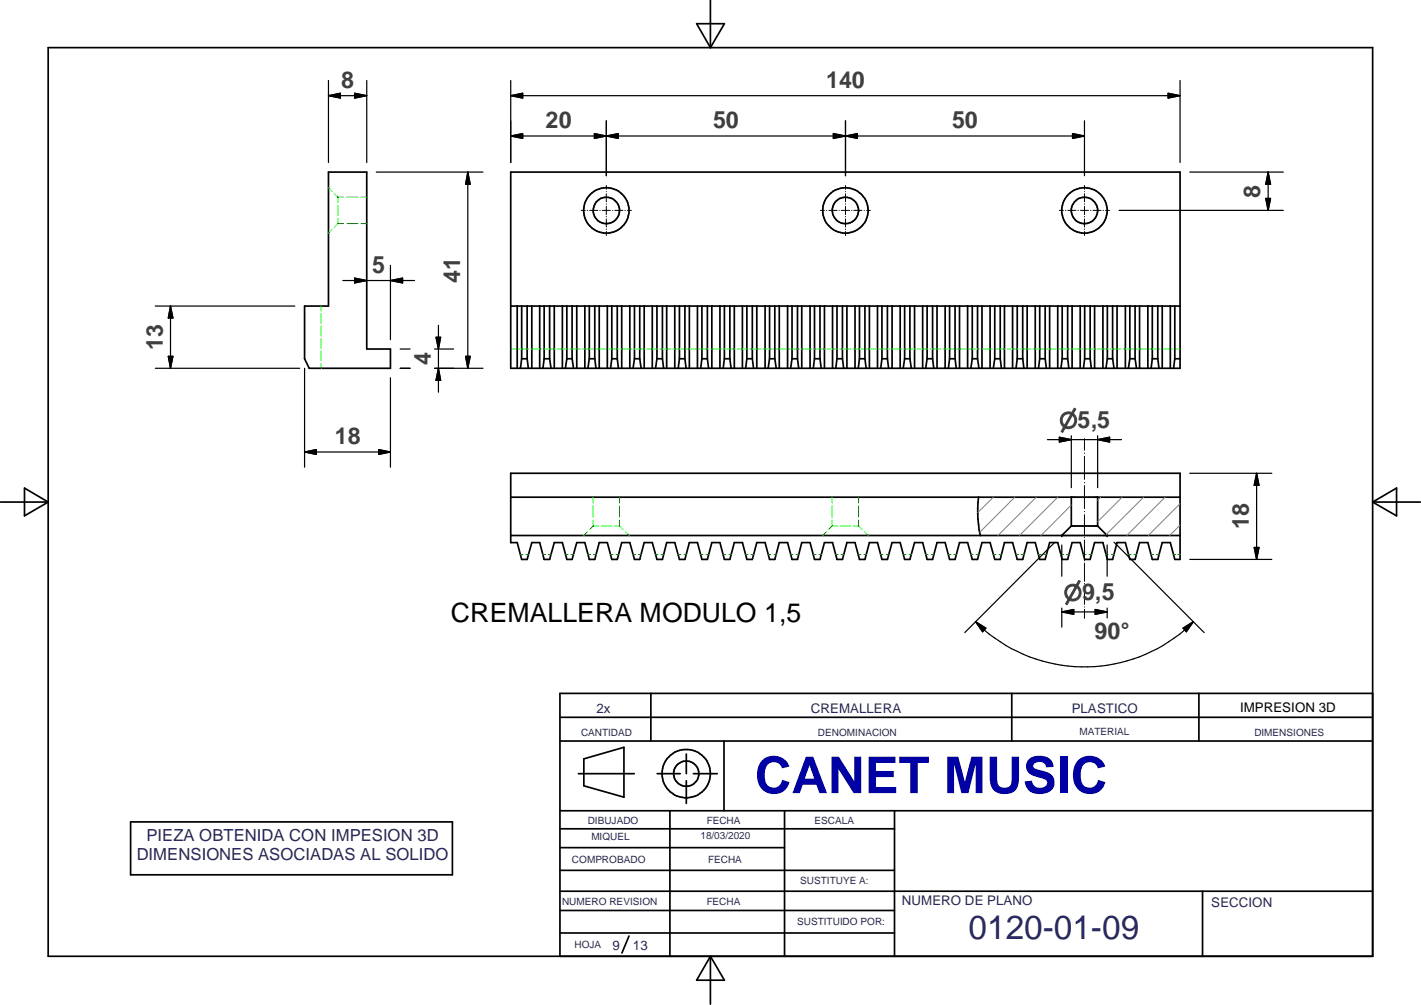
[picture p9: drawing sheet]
<svg xmlns="http://www.w3.org/2000/svg" width="297mm" height="210mm" viewBox="0 0 297 210" stroke-linecap="round" stroke-linejoin="round" font-family="sans-serif">
<g fill="none" stroke="#000" stroke-width=".35">
<path d="M10.1 9.9h276.8v189.8h-276.8zM145.6 5h5.8l-2.9 4.9zM148.5 0v9.9M68.7 35.9h8v37h4.9v4h-17l-.9-2v-11h5zM106.8 35.9h139.9v41h-139.9zM106.8 63.9h139.9M108.1 63.9v13M109 74.9l-.2 2M109 63.9v11M109 74.9h1.2M110.2 63.9v11M110.2 74.9l.2 2"/>
<path d="M111.2 63.9v13M112.8 63.9v13M113.7 74.9l-.2 2M113.7 63.9v11M113.7 74.9h1.2M114.9 63.9v11M114.9 74.9l.3 2M115.9 63.9v13M117.6 63.9v13M118.5 74.9l-.3 2M118.5 63.9v11M118.5 74.9h1.1"/>
<path d="M119.6 63.9v11M119.6 74.9l.3 2M120.6 63.9v13M122.3 63.9v13M123.2 74.9l-.3 2M123.2 63.9v11M123.2 74.9h1.1M124.3 63.9v11M124.3 74.9l.3 2M125.3 63.9v13M127 63.9v13M127.9 74.9l-.3 2"/>
<path d="M127.9 63.9v11M127.9 74.9h1.1M129 63.9v11M129 74.9l.3 2M130 63.9v13M131.7 63.9v13M132.6 74.9l-.3 2M132.6 63.9v11M132.6 74.9h1.1M133.7 63.9v11M133.7 74.9l.3 2M134.7 63.9v13"/>
<path d="M136.4 63.9v13M137.3 74.9l-.3 2M137.3 63.9v11M137.3 74.9h1.2M138.5 63.9v11M138.5 74.9l.2 2M139.4 63.9v13M141.1 63.9v13M142 74.9l-.2 2M142 63.9v11M142 74.9h1.2M143.2 63.9v11"/>
<path d="M143.2 74.9l.2 2M144.1 63.9v13M145.8 63.9v13M146.7 74.9l-.2 2M146.7 63.9v11M146.7 74.9h1.2M147.9 63.9v11M147.9 74.9l.2 2M148.8 63.9v13M150.5 63.9v13M151.4 74.9l-.2 2M151.4 63.9v11"/>
<path d="M151.4 74.9h1.2M152.6 63.9v11M152.6 74.9l.2 2M153.5 63.9v13M155.2 63.9v13M156.1 74.9l-.2 2M156.1 63.9v11M156.1 74.9h1.2M157.3 63.9v11M157.3 74.9l.2 2M158.2 63.9v13M159.9 63.9v13"/>
<path d="M160.9 74.9l-.3 2M160.9 63.9v11M160.9 74.9h1.1M162 63.9v11M162 74.9l.3 2M162.9 63.9v13M164.6 63.9v13M165.6 74.9l-.3 2M165.6 63.9v11M165.6 74.9h1.1M166.7 63.9v11M166.7 74.9l.3 2"/>
<path d="M167.6 63.9v13M169.3 63.9v13M170.3 74.9l-.3 2M170.3 63.9v11M170.3 74.9h1.1M171.4 63.9v11M171.4 74.9l.3 2M172.3 63.9v13M174 63.9v13M175 74.9l-.3 2M175 63.9v11M175 74.9h1.1"/>
<path d="M176.1 63.9v11M176.1 74.9l.3 2M177 63.9v13M178.7 63.9v13M179.7 74.9l-.3 2M179.7 63.9v11M179.7 74.9h1.1M180.8 63.9v11M180.8 74.9l.3 2M181.7 63.9v13M183.4 63.9v13M184.4 74.9l-.3 2"/>
<path d="M184.4 63.9v11M184.4 74.9h1.1M185.5 63.9v11M185.5 74.9l.3 2M186.5 63.9v13M188.2 63.9v13M189.1 74.9l-.3 2M189.1 63.9v11M189.1 74.9h1.1M190.2 63.9v11M190.2 74.9l.3 2M191.2 63.9v13"/>
<path d="M192.9 63.9v13M193.8 74.9l-.3 2M193.8 63.9v11M193.8 74.9h1.1M194.9 63.9v11M194.9 74.9l.3 2M195.9 63.9v13M197.6 63.9v13M198.5 74.9l-.3 2M198.5 63.9v11M198.5 74.9h1.1M199.6 63.9v11"/>
<path d="M199.6 74.9l.3 2M200.6 63.9v13M202.3 63.9v13M203.2 74.9l-.3 2M203.2 63.9v11M203.2 74.9h1.1M204.3 63.9v11M204.3 74.9l.3 2M205.3 63.9v13M207 63.9v13M207.9 74.9l-.3 2M207.9 63.9v11"/>
<path d="M207.9 74.9h1.2M209.1 63.9v11M209.1 74.9l.2 2M210 63.9v13M211.7 63.9v13M212.6 74.9l-.2 2M212.6 63.9v11M212.6 74.9h1.2M213.8 63.9v11M213.8 74.9l.2 2M214.7 63.9v13M216.4 63.9v13"/>
<path d="M217.3 74.9l-.2 2M217.3 63.9v11M217.3 74.9h1.2M218.5 63.9v11M218.5 74.9l.2 2M219.4 63.9v13M221.1 63.9v13M222 74.9l-.2 2M222 63.9v11M222 74.9h1.2M223.2 63.9v11M223.2 74.9l.2 2"/>
<path d="M224.1 63.9v13M225.8 63.9v13M226.7 74.9l-.2 2M226.7 63.9v11M226.7 74.9h1.2M227.9 63.9v11M227.9 74.9l.2 2M228.8 63.9v13M230.5 63.9v13M231.5 74.9l-.3 2M231.5 63.9v11M231.5 74.9h1.1"/>
<path d="M232.6 63.9v11M232.6 74.9l.3 2M233.5 63.9v13M235.2 63.9v13M236.2 74.9l-.3 2M236.2 63.9v11M236.2 74.9h1.1M237.3 63.9v11M237.3 74.9l.3 2M238.2 63.9v13M239.9 63.9v13M240.9 74.9l-.3 2"/>
<path d="M240.9 63.9v11M240.9 74.9h1.1M242 74.9l.3 2M242 63.9v11M242.9 63.9v13M244.6 63.9v13M245.6 74.9l-.3 2M245.6 63.9v11M245.6 74.9h1.1M106.8 98.8h139.9v18h-1.1l-1-3.5h-1.7l-.9 3.5h-1.1l-1-3.5h-1.7l-.9 3.5h-1.1l-1-3.5h-1.7l-.9 3.5h-1.1l-1-3.5h-1.7l-.9 3.5h-1.2l-.9-3.5h-1.7l-.9 3.5h-1.2l-.9-3.5h-1.7l-.9 3.5h-1.2l-.9-3.5h-1.7l-.9 3.5h-1.2l-.9-3.5h-1.7l-.9 3.5h-1.2l-.9-3.5h-1.7l-1 3.5h-1.1l-.9-3.5h-1.7l-1 3.5h-1.1l-.9-3.5h-1.7l-1 3.5h-1.1l-.9-3.5h-1.7l-1 3.5h-1.1l-.9-3.5h-1.7l-1 3.5h-1.1l-1-3.5h-1.7l-.9 3.5h-1.1l-1-3.5h-1.7l-.9 3.5h-1.1l-1-3.5h-1.7l-.9 3.5h-1.1l-1-3.5h-1.7l-.9 3.5h-1.1l-1-3.5h-1.7l-.9 3.5h-1.1l-1-3.5h-1.7l-.9 3.5h-1.2l-.9-3.5h-1.7l-.9 3.5h-1.2l-.9-3.5h-1.7l-.9 3.5h-1.2l-.9-3.5h-1.7l-.9 3.5h-1.2l-.9-3.5h-1.7l-.9 3.5h-1.2l-.9-3.5h-1.7l-1 3.5h-1.1l-.9-3.5h-1.7l-1 3.5h-1.1l-.9-3.5h-1.7l-1 3.5h-1.1l-.9-3.5h-1.7l-1 3.5h-1.1l-.9-3.5h-1.7l-1 3.5h-1.2l-.9-3.5h-1.6l-1 3.5h-1.2l-.9-3.5h-1.3zM.1 104.9h10M5.1 101.9l5 3-5 2.8z"/>
<path d="M106.8 103.8h139.9M106.8 111.8h139.9M204.6 103.8l-.2 2.3a22.4 22.4 0 0 0 .5 5.7M223.9 103.8v6.1M223.9 109.9l-1.9 1.9M223.9 109.9h5.5M229.4 103.8v6.1M229.4 109.9l2 1.9M286.9 104.9h10M286.9 104.9l5-3v5.8zM117 154.8h169.9M117 149.8h169.9"/>
<path d="M122 158.5l8.4-2.4v10.4l-8.4-2.4zM136.1 144.8v10M143.5 157.5v4.1M151.3 154.8v14.5M211.5 144.8v10M250.6 144.8v10M286.9 144.8h-169.9v54.9M27.3 171.7h67.3v11h-67.3zM117 177h47M117 173.1h70M117 169.3h169.9M120.9 161.6h11.7"/>
<path d="M137.4 161.6h4.8M140 169.3v30.4M143.5 163.1v4.7M144.9 161.6h5M164 169.3v30.4M187 169.3v30.4M117 186.1h169.9M117 181.8h70M117 194.9h70M117 190.2h70M131.5 195.5l-1.5 3.6M148.5 199.7v10"/>
<path d="M148.5 199.7l2.9 5h-5.8zM251.4 186.1v13.6"/>
<circle cx="126.7" cy="44" r="4.7"/>
<circle cx="126.7" cy="44" r="2.75"/>
<circle cx="176.7" cy="44" r="2.74"/>
<circle cx="176.7" cy="44" r="4.7"/>
<circle cx="226.7" cy="43.9" r="2.76"/>
<circle cx="226.7" cy="43.9" r="4.8"/>
<circle cx="143.4" cy="161.6" r="2.64"/>
<circle cx="143.4" cy="161.6" r="5"/>
</g>
<g fill="none" stroke="#0f0" stroke-width=".21">
<path d="M68.7 39.2l.7 .8M69.4 47.9l-.7 .8M69.8 40.4l.9 .8M70.7 41.2v1.1M70.7 42.8v2.2M70.7 45.6v1.1M70.7 46.7l-.9 .8M70.7 46.7h1.1M70.7 41.2h1.1M72.4 46.7h2.4M72.4 41.2h2.4M75.4 46.7h1.3"/>
<path d="M75.4 41.2h1.3M67.1 63.9v1.1M67.1 65.5v2.1M67.1 68.1v2.1M67.1 70.7v2.1M67.1 73.3v2.1M67.1 75.9v1M106.8 72.9h1.1M108.4 72.9h2.1M111.1 72.9h2.1M113.7 72.9h2.2M116.5 72.9h2.1"/>
<path d="M119.2 72.9h2.1M121.8 72.9h2.2M124.5 72.9h2.2M127.2 72.9h2.2M129.9 72.9h2.1M132.6 72.9h2.1M135.3 72.9h2.2M138 72.9h2.1M140.7 72.9h2.1M143.3 72.9h2.2M146 72.9h2.2M148.8 72.9h2.1"/>
<path d="M151.4 72.9h2.2M154.1 72.9h2.2M156.8 72.9h2.2M159.5 72.9h2.1M162.2 72.9h2.1M164.9 72.9h2.1M167.6 72.9h2.1M170.3 72.9h2.1M172.9 72.9h2.2M175.6 72.9h2.2M178.3 72.9h2.2M181 72.9h2.2"/>
<path d="M183.7 72.9h2.2M186.4 72.9h2.1M189.1 72.9h2.2M191.8 72.9h2.2M194.5 72.9h2.1M197.2 72.9h2.1M199.9 72.9h2.1M202.6 72.9h2.1M205.3 72.9h2.1M207.9 72.9h2.2M210.6 72.9h2.2M213.3 72.9h2.2"/>
<path d="M216 72.9h2.1M218.7 72.9h2.1M221.4 72.9h2.2M224.1 72.9h2.1M226.8 72.9h2.1M229.4 72.9h2.2M232.2 72.9h2.1M234.9 72.9h2.1M237.5 72.9h2.2M240.2 72.9h2.2M242.9 72.9h2.2M245.6 72.9h1.1"/>
<path d="M108.8 115.8h.5M109.9 115.8h.5M113.5 115.8h.6M114.6 115.8h.6M118.2 115.8h.6M119.3 115.8h.6M122.8 111l-.8 .8M122.9 115.8h.6M124 103.8v1.3M124 105.6v2.4M124 108.6v1.3M124 109.9h1.1"/>
<path d="M124 109.9l-.8 .7M124 115.8h.6M125.6 109.9h2.2M127.6 115.8h.6M128.4 109.9h1.1M128.7 115.8h.6M129.5 103.8v1.3M129.5 105.6v2.4M129.5 108.6v1.3M129.5 109.9l.8 .7M130.7 111l.8 .8M132.3 115.8h.6"/>
<path d="M133.4 115.8h.6M137 115.8h.6M138.1 115.8h.6M141.8 115.8h.5M142.9 115.8h.5M146.5 115.8h.5M147.6 115.8h.5M151.2 115.8h.5M152.3 115.8h.5M155.9 115.8h.5M157 115.8h.5M160.6 115.8h.5"/>
<path d="M161.7 115.8h.6M165.3 115.8h.5M166.4 115.8h.6M170 115.8h.6M171.1 115.8h.6M172.8 111l-.8 .8M173.9 103.8v1.3M173.9 105.6v2.4M173.9 108.6v1.3M173.9 109.9h1.2M173.9 109.9l-.7 .7M174.7 115.8h.6"/>
<path d="M175.6 109.9h2.2M175.8 115.8h.6M178.4 109.9h1.1M179.4 115.8h.6M179.5 103.8v1.3M179.5 105.6v2.4M179.5 108.6v1.3M179.5 109.9l.8 .7M180.5 115.8h.6M180.7 111l.8 .8M184.1 115.8h.6M185.2 115.8h.6"/>
<path d="M188.8 115.8h.6M189.9 115.8h.6M193.5 115.8h.6M194.6 115.8h.6M198.2 115.8h.6M199.3 115.8h.6M202.9 115.8h.6M204 115.8h.6M207.6 115.8h.6M208.7 115.8h.6M212.4 115.8h.5M213.4 115.8h.6"/>
<path d="M217.1 115.8h.5M218.2 115.8h.5M221.8 115.8h.5M222.9 115.8h.5M226.5 115.8h.5M227.6 115.8h.5M231.2 115.8h.5M232.3 115.8h.6M235.9 115.8h.5M237 115.8h.6M240.6 115.8h.6M241.7 115.8h.6"/>
<path d="M245.3 115.8h.5M246.2 115.8h.5"/>
</g>
<g fill="#000">
<circle cx="222" cy="111.8" r=".18"/>
<circle cx="231.4" cy="111.8" r=".18"/>
</g>
<path d="M207.6 103.8l-3.2 3.3M212.1 103.8l-7.3 7.4M216.6 103.8l-8 8M221.1 103.8l-8 8M223.9 105.5l-6.3 6.3M230.1 103.8l-.7 .7M234.6 103.8l-5.2 5.2M239.1 103.8l-7.9 7.8M243.5 103.8l-8 8M246.7 109.7l-2.2 2.1M246.7 105.2l-6.7 6.6" fill="none" stroke="#808080" stroke-width=".21"/>
<g fill="none" stroke="#000" stroke-width=".25">
<path d="M68.7 20l2.5-.5v1zM68.7 20h8M68.7 16.8v17.2M74.1 19.5l2.6 .5-2.6 .5zM76.7 16.8v17.2M106.8 20l2.5-.5v1zM106.8 20h139.9M106.8 16.8v17.2M244.2 19.5l2.5 .5-2.5 .5zM246.7 16.8v17.2M78.7 35.9h22.3M97.8 35.9l.5 2.6h-1z"/>
<path d="M97.8 35.9v41M106.8 28.4l2.5-.5v1zM106.8 28.4h119.9M124.2 27.9l2.5 .5-2.5 .5zM124.2 27.9l5 1v-1l-5 1zM126.7 28.4l2.5-.5v1zM126.7 25.2v11.5M174.2 27.9l2.5 .5-2.5 .5zM176.7 28.4l2.5-.5v1zM176.7 25.2v11.5M224.2 27.9l2.5 .5-2.5 .5zM226.7 25.2v11.5"/>
<path d="M248.7 35.9h19.6M265.1 35.9l.5 2.6h-1zM265.1 35.9v8M71.7 58.6h15M74.1 58.1l2.6 .5-2.6 .5zM81.6 58.6l2.6-.5v1zM81.6 55.4v15.6M233.9 43.9h34.4M264.6 41.4h1l-.5 2.5zM32.5 76.9h30.1M32.5 63.9h29.1M35.2 74.4h.9l-.5 2.5z"/>
<path d="M35.6 63.9l.5 2.5h-.9zM35.6 63.9v13M63.7 76.9v20.7M81.6 78.9v18.7M83.6 76.9h2.1M83.6 72.9h2.1M90.8 76.9h10.2M90.8 72.9h4M91.1 70.4h1l-.5 2.5zM91.6 76.9l.5 2.5h-1zM91.6 67.9v14M97.3 74.4h1l-.5 2.5z"/>
<path d="M63.7 94.4l2.4-.5v1zM63.7 94.4h17.9M79.2 93.9l2.4 .5-2.4 .5zM218.9 91.8h15.5M221.4 91.3l2.5 .5-2.5 .5zM223.9 91v10.9M229.4 91.8l2.5-.5v1zM229.4 91v10.9M248.7 98.8h17.1M262.7 98.8l.5 2.5h-1zM262.7 98.8v18M220.5 113.2l-18.8 18.9"/>
<path d="M222 113.8v6.6M231.4 113.8v6.6M232.9 113.2l18.8 18.9M248.7 116.8h17.1M262.2 114.3h1l-.5 2.5zM203.9 129.8l2.2 1.4-.7 .8zM203.9 129.8a32.2 32.2 0 0 0 45.6 0M222 127.8l2.4-.5v1zM222 127.8h9.4M222 127v4M228.9 127.3l2.5 .5-2.5 .5zM231.4 127v2.1"/>
<path d="M247.3 131.2l2.2-1.4-1.5 2.2z"/>
</g>
<g fill="#000">
<path d="M68.7 20l2.5-.5v1zM106.8 20l2.5-.5v1zM74.1 19.5l2.6 .5-2.6 .5zM97.8 35.9l.5 2.6h-1zM106.8 28.4l2.5-.5v1zM124.2 27.9l2.5 .5-2.5 .5zM126.7 28.4l2.5-.5v1zM174.2 27.9l2.5 .5-2.5 .5zM176.7 28.4l2.5-.5v1zM224.2 27.9l2.5 .5-2.5 .5zM244.2 19.5l2.5 .5-2.5 .5zM265.1 35.9l.5 2.6h-1z"/>
<path d="M74.1 58.1l2.6 .5-2.6 .5zM81.6 58.6l2.6-.5v1zM264.6 41.4h1l-.5 2.5zM35.2 74.4h.9l-.5 2.5zM35.6 63.9l.5 2.5h-.9zM91.1 70.4h1l-.5 2.5zM91.6 76.9l.5 2.5h-1zM97.3 74.4h1l-.5 2.5zM63.7 94.4l2.4-.5v1zM79.2 93.9l2.4 .5-2.4 .5zM221.4 91.3l2.5 .5-2.5 .5zM229.4 91.8l2.5-.5v1z"/>
<path d="M262.2 114.3h1l-.5 2.5zM262.7 98.8l.5 2.5h-1zM203.9 129.8l2.2 1.4-.7 .8zM222 127.8l2.4-.5v1zM228.9 127.3l2.5 .5-2.5 .5zM247.3 131.2l2.2-1.4-1.5 2.2z"/>
</g>
<g fill="none" stroke="#000" stroke-width=".21">
<path d="M126.7 38.7v.8M176.7 38.7v.8M226.7 38.7v.8M121.5 43.9h.8M122.8 43.9h.1M123.3 43.9h1.7M125.4 43.9h.1M125.9 43.9h1.7M126.7 40h.1M126.7 40.5v1.7M126.7 42.6v.1M126.7 43.1v1.7"/>
<path d="M126.7 45.2v.1M126.7 45.7v1.7M126.7 47.8v.1M126.7 48.3v.9M128.1 43.9h.1M128.5 43.9h1.7M130.6 43.9h.1M131.1 43.9h.9M171.5 43.9h.8M172.8 43.9h.1M173.3 43.9h1.7M175.4 43.9h.1"/>
<path d="M175.8 43.9h1.8M176.7 40h.1M176.7 40.5v1.7M176.7 42.6v.1M176.7 43.1v1.7M176.7 45.2v.1M176.7 45.7v1.7M176.7 47.8v.1M176.7 48.3v.9M178 43.9h.1M178.5 43.9h1.7M180.6 43.9h.1"/>
<path d="M181.1 43.9h.8M221.4 43.9h.9M222.7 43.9h.1M223.2 43.9h1.7M225.3 43.9h.1M225.8 43.9h1.7M226.7 40h.1M226.7 40.5v1.7M226.7 42.6v.1M226.7 43.1v1.7M226.7 45.2v.1M226.7 45.7v1.7"/>
<path d="M226.7 47.8v.1M226.7 48.3v.9M228 43.9h.1M228.5 43.9h1.7M230.6 43.9h.1M231.1 43.9h.8M226.7 91.6v2.4M226.7 94.6v.1M226.7 95.3v4.8M226.7 100.8h.1M226.7 101.4v4.8M226.7 106.8v.1"/>
<path d="M226.7 107.5v4.3M226.7 112.2v.1M226.7 112.8v3.8M226.7 117.1h.1M226.7 117.6v3.8M226.7 121.9v.1M226.7 122.4v3.8M226.7 126.7v.1M226.7 127.3v1.9"/>
</g>
<text font-size="10.6" fill="#0000a5" x="157.8" y="165.7">CANET MUSIC</text>
<text font-size="7" fill="#262659" x="202.5" y="196.1">0120-01-09</text>
<text font-size="5.6" x="94.3" y="129.8">CREMALLERA MODULO 1,5</text>
<g font-size="4.9" fill="#3f3f3f">
<text x="71.3" y="18.4">8</text>
<text x="172.7" y="18.4">140</text>
<text x="114" y="26.8">20</text>
<text x="149.1" y="26.8">50</text>
<text x="199" y="26.8">50</text>
<text x="263.4" y="41.4" transform="rotate(-90 263.4 41.4)">8</text>
<text x="77.8" y="57">5</text>
<text x="96.2" y="59.2" transform="rotate(-90 96.2 59.2)">41</text>
<text x="34" y="73.2" transform="rotate(-90 34 73.2)">13</text>
<text x="90" y="76.3" transform="rotate(-90 90 76.3)">4</text>
<text x="70" y="92.8">18</text>
<text x="261" y="110.6" transform="rotate(-90 261 110.6)">18</text>
<text x="228.8" y="133.4">90°</text>
</g>
<g font-size="4.5" fill="#3f3f3f">
<text x="221.4" y="89.5">⌀5,5</text>
<text x="222.3" y="125.4">⌀9,5</text>
</g>
<g font-size="3.5" fill="#262659">
<text x="28.6" y="179.6">DIMENSIONES ASOCIADAS AL SOLIDO</text>
<text x="30.6" y="175.6">PIEZA OBTENIDA CON IMPESION 3D</text>
</g>
<g font-size="2.8" fill="#262659">
<text x="124.7" y="148.9">2x</text>
<text x="169.5" y="148.9">CREMALLERA</text>
<text x="224" y="148.9">PLASTICO</text>
<text x="188.5" y="189.1">NUMERO DE PLANO</text>
<text x="253.2" y="189.5">SECCION</text>
<text x="128.1" y="198.4">9</text>
<text x="132.3" y="198.3">13</text>
</g>
<text font-size="2.8" x="259.2" y="148.8">IMPRESION 3D</text>
<g font-size="2.1" fill="#262659">
<text x="121.5" y="153.6">CANTIDAD</text>
<text x="171" y="153.6">DENOMINACION</text>
<text x="225.6" y="153.6">MATERIAL</text>
<text x="262.2" y="153.6">DIMENSIONES</text>
<text x="122.9" y="172">DIBUJADO</text>
<text x="147.7" y="172">FECHA</text>
<text x="170.3" y="172">ESCALA</text>
<text x="123.6" y="175.5">MIQUEL</text>
<text x="146.4" y="175.3">18/03/2020</text>
<text x="119.5" y="180.3">COMPROBADO</text>
<text x="148" y="180.3">FECHA</text>
<text x="167.3" y="184.5">SUSTITUYE A:</text>
<text x="117.5" y="189.1">NUMERO REVISION</text>
<text x="147.7" y="189.1">FECHA</text>
<text x="166.6" y="193.2">SUSTITUIDO POR:</text>
<text x="120.1" y="198.1">HOJA</text>
</g>
</svg>
